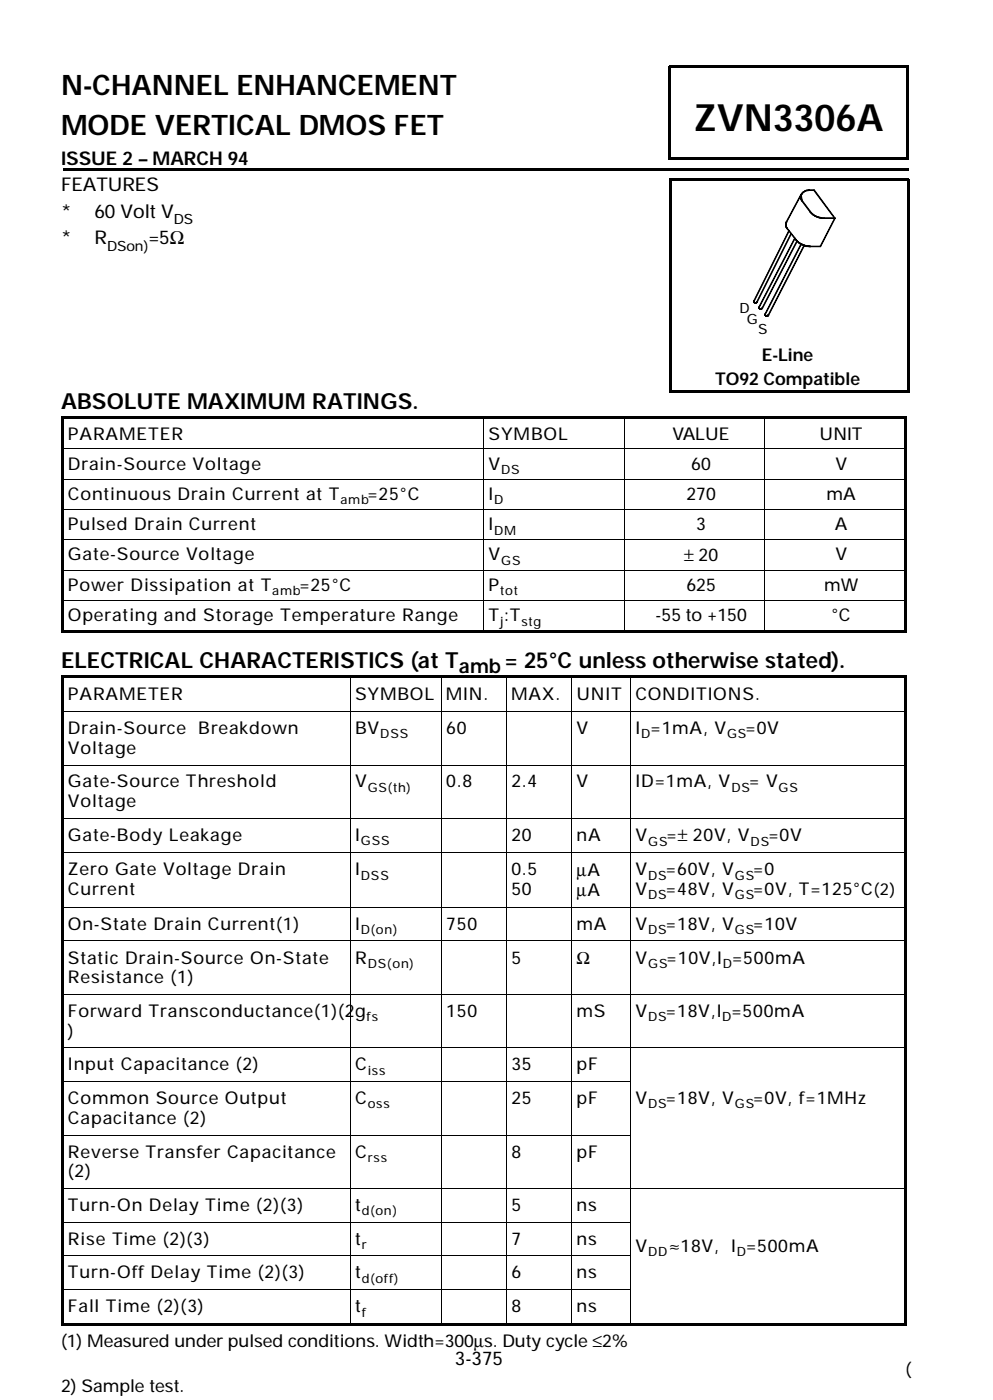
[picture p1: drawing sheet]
<svg xmlns="http://www.w3.org/2000/svg" width="149mm" height="210mm" viewBox="0 0 149 210" stroke-linecap="round" stroke-linejoin="round" font-family="sans-serif">
<g fill="none" stroke="#000" stroke-width=".15">
<path d="M9.5 67.3h126.1M9.5 71.8h126.1M9.5 76.3h126.1M72.5 62.8v31.7M93.6 62.8v31.7M114.6 62.8v31.7M9.5 80.9h126.1M9.5 85.5h126.1M9.5 90h126.1M9.5 106.7h126.1M9.5 114.7h126.1M52.5 101.6v96.8"/>
<path d="M66.2 101.6v96.8M76 101.6v96.8M85.7 101.6v96.8M94.6 101.6v96.8M9.5 122.7h126.1M9.5 127.8h126.1M9.5 136h126.1M9.5 141.1h126.1M9.5 149.1h126.1M9.5 157.1h126.1M9.5 162.1h85.1M9.5 170.2h85.1"/>
<path d="M9.5 178.2h126.1M9.5 183.2h85.1M9.5 188.3h85.1M9.5 193.3h85.1"/>
</g>
<g fill="none" stroke="#000" stroke-width=".32">
<path d="M100.2 10h36M100.4 9.9v14M136.1 9.9v14M100.2 23.8h36M100.3 26.9h36M100.5 26.8v32M136.2 26.8v32M100.3 58.7h36M9.2 62.6h126.7M9.3 62.5v32.4M135.8 62.5v32.4M9.2 94.7h126.7"/>
<path d="M9.2 101.4h126.7M9.3 101.3v97.4M135.8 101.3v97.4M9.2 198.6h126.7"/>
</g>
<path d="M9.6 25.4h126.7" fill="none" stroke="#000" stroke-width=".36"/>
<g fill="#000" stroke="#000" stroke-width=".15">
<path d="M117.8 33.5v.2z" fill-rule="evenodd"/>
<path d="M117.8 33.6v.1z" fill-rule="evenodd"/>
<path d="M117.8 33.7v.1z" fill-rule="evenodd"/>
<path d="M117.8 33.7l.1 .2h-.1z" fill-rule="evenodd"/>
<path d="M117.8 33.4l.1 .1h-.1z" fill-rule="evenodd"/>
<path d="M117.8 33.5h.1l-.1 .1z" fill-rule="evenodd"/>
<path d="M117.8 33.8h.1v.1z" fill-rule="evenodd"/>
<path d="M117.8 33.9l.1 .1z" fill-rule="evenodd"/>
<path d="M117.8 33.9l.1 .2z" fill-rule="evenodd"/>
<path d="M117.8 33.3h.1v.1z" fill-rule="evenodd"/>
<path d="M117.8 33.3l.1 .1-.1 .1z" fill-rule="evenodd"/>
<path d="M117.8 34l.2 .1h-.1z" fill-rule="evenodd"/>
<path d="M117.9 34l.1 .2z" fill-rule="evenodd"/>
<path d="M117.9 33.2h.1l-.1 .1h-.1z" fill-rule="evenodd"/>
<path d="M117.9 34.1l.1 .1z" fill-rule="evenodd"/>
<path d="M117.9 34.1l.1 .2z" fill-rule="evenodd"/>
<path d="M118.2 34.5l.1 .1-5.3 10.5z" fill-rule="evenodd"/>
<path d="M118.6 35v.1l-5.1 10.2z" fill-rule="evenodd"/>
<path d="M119.2 35.7l-5.4 10.4z" fill-rule="evenodd"/>
<path d="M118 34.2l1.4 1.8z" fill-rule="evenodd"/>
<path d="M119.3 35.9l.2 .2z" fill-rule="evenodd"/>
<path d="M119.4 36l.2 .2-.2-.1z" fill-rule="evenodd"/>
<path d="M119.4 36.1l.2 .1-5.4 10z" fill-rule="evenodd"/>
<path d="M119.5 36.1l.2 .2z" fill-rule="evenodd"/>
<path d="M119.6 36.3l.1-.1 .1 .2z" fill-rule="evenodd"/>
<path d="M119.7 36.3l.2 .2z" fill-rule="evenodd"/>
<path d="M119.8 36.4l.2 .2z" fill-rule="evenodd"/>
<path d="M120.1 36.5l.1 .1-.2 .2z" fill-rule="evenodd"/>
<path d="M120 29.4h.1v.2h-.1z" fill-rule="evenodd"/>
<path d="M120 36.5l.2 .1z" fill-rule="evenodd"/>
<path d="M120 29.7l.2 .2h-.2z" fill-rule="evenodd"/>
<path d="M120 29.5l.1 .2z" fill-rule="evenodd"/>
<path d="M120 29.3h.2l-.1 .2z" fill-rule="evenodd"/>
<path d="M120.1 29.1l.1 .1-.1 .1z" fill-rule="evenodd"/>
<path d="M120 36.7h.1l-5.4 10.4z" fill-rule="evenodd"/>
<path d="M120 29.1l.1 .1-2.2 4.1z" fill-rule="evenodd"/>
<path d="M120.1 36.5l.5 .3z" fill-rule="evenodd"/>
<path d="M120 29.1h.1l.2 1h-.1z" fill-rule="evenodd"/>
<path d="M120.1 29.8l.1 .2z" fill-rule="evenodd"/>
<path d="M120.2 29l.1 .1-.2 .1z" fill-rule="evenodd"/>
<path d="M120.1 36.6l.2 .1z" fill-rule="evenodd"/>
<path d="M120.1 29.9l.2 .2z" fill-rule="evenodd"/>
<path d="M120.3 28.9h.1l-.2 .2z" fill-rule="evenodd"/>
<path d="M120.2 36.6l.2 .2z" fill-rule="evenodd"/>
<path d="M120.2 29l.1-.1-.2 .4z" fill-rule="evenodd"/>
<path d="M120.3 28.9l.1-.1-.1 .2z" fill-rule="evenodd"/>
<path d="M120.4 28.8l.2-.1-.2 .2z" fill-rule="evenodd"/>
<path d="M120.4 36.7l.2 .1z" fill-rule="evenodd"/>
<path d="M120.5 36.9h1v.1l-1-.1z" fill-rule="evenodd"/>
<path d="M120.5 28.7l.2-.1-.1 .2z" fill-rule="evenodd"/>
<path d="M120.5 36.7l.3 .2z" fill-rule="evenodd"/>
<path d="M120.5 36.9h.1l-5.4 10.4z" fill-rule="evenodd"/>
<path d="M120.5 36.7l.1 .1-.1 .1z" fill-rule="evenodd"/>
<path d="M120.6 28.6h.3l-.2 .1z" fill-rule="evenodd"/>
<path d="M120.6 36.8h.3v.1z" fill-rule="evenodd"/>
<path d="M120.8 28.5h.2l-.2 .1z" fill-rule="evenodd"/>
<path d="M120.8 36.8l.2 .1z" fill-rule="evenodd"/>
<path d="M120.9 28.5h.3z" fill-rule="evenodd"/>
<path d="M121 36.9h.2h-.2z" fill-rule="evenodd"/>
<path d="M121.1 36.9h.2l.1 .1z" fill-rule="evenodd"/>
<path d="M121.1 28.5h.3l-.2 .1z" fill-rule="evenodd"/>
<path d="M121.3 36.9l.2 .1h-.2z" fill-rule="evenodd"/>
<path d="M121.3 28.5h.8h-.8z" fill-rule="evenodd"/>
<path d="M120.2 30.1l1.3 1.6z" fill-rule="evenodd"/>
<path d="M121.4 31.7l.2 .2z" fill-rule="evenodd"/>
<path d="M121.4 36.9h1.6l-1.6 .1z" fill-rule="evenodd"/>
<path d="M121.5 31.8l.2 .1-.1 .1z" fill-rule="evenodd"/>
<path d="M121.6 31.9l.2 .2-.2-.2z" fill-rule="evenodd"/>
<path d="M121.7 32l.2 .2z" fill-rule="evenodd"/>
<path d="M121.8 32.1l.2 .2-.2-.2z" fill-rule="evenodd"/>
<path d="M121.9 32.2l.2 .1z" fill-rule="evenodd"/>
<path d="M122 32.3l.3 .1z" fill-rule="evenodd"/>
<path d="M122.2 32.3l.2 .2z" fill-rule="evenodd"/>
<path d="M122.3 32.4l.3 .1h-.2z" fill-rule="evenodd"/>
<path d="M122.5 32.5l.2 .1z" fill-rule="evenodd"/>
<path d="M122.6 32.5l.2 .1z" fill-rule="evenodd"/>
<path d="M122.8 32.5l.2 .2h-.2z" fill-rule="evenodd"/>
<path d="M122.9 32.6l.3 .1h-.2z" fill-rule="evenodd"/>
<path d="M123.1 32.6l.2 .1z" fill-rule="evenodd"/>
<path d="M123.2 32.7h.3h-.3z" fill-rule="evenodd"/>
<path d="M123.4 32.7h.2h-.2z" fill-rule="evenodd"/>
<path d="M122 28.5l3.2 4.2z" fill-rule="evenodd"/>
<path d="M123.6 32.7h1.6h-1.6z" fill-rule="evenodd"/>
<path d="M125.1 32.7h.1l-2.2 4.3z" fill-rule="evenodd"/>
<path d="M113 45.1v.2z" fill-rule="evenodd"/>
<path d="M113 45.2v.1z" fill-rule="evenodd"/>
<path d="M113 45.2l.1 .1h-.1z" fill-rule="evenodd"/>
<path d="M113 45.1v.1z" fill-rule="evenodd"/>
<path d="M113 45.2l.1 .2z" fill-rule="evenodd"/>
<path d="M113 45.3h.1v.1z" fill-rule="evenodd"/>
<path d="M113 45.3l.2 .1z" fill-rule="evenodd"/>
<path d="M113.1 45.3l.1 .1z" fill-rule="evenodd"/>
<path d="M113.1 45.3h.1v.2z" fill-rule="evenodd"/>
<path d="M113.2 45.3l.1 .2-.1-.1z" fill-rule="evenodd"/>
<path d="M113.2 45.4h.2z" fill-rule="evenodd"/>
<path d="M113.2 45.4h.2z" fill-rule="evenodd"/>
<path d="M113.3 45.3l.1 .1-.1 .1z" fill-rule="evenodd"/>
<path d="M113.4 45.3l.1 .1h-.1z" fill-rule="evenodd"/>
<path d="M113.4 45.3h.1l-.1 .1z" fill-rule="evenodd"/>
<path d="M113.4 45.3l.1-.1v.2z" fill-rule="evenodd"/>
<path d="M113.8 46v.1z" fill-rule="evenodd"/>
<path d="M113.8 46v.2z" fill-rule="evenodd"/>
<path d="M113.8 46.1v.1z" fill-rule="evenodd"/>
<path d="M113.8 46.1v.1z" fill-rule="evenodd"/>
<path d="M113.8 46.2v-.1l.1 .2z" fill-rule="evenodd"/>
<path d="M113.8 46.2h.1v.1z" fill-rule="evenodd"/>
<path d="M113.8 46.2l.2 .1h-.1z" fill-rule="evenodd"/>
<path d="M113.8 46.3h.2z" fill-rule="evenodd"/>
<path d="M113.9 46.3h.1z" fill-rule="evenodd"/>
<path d="M114 46.3h.1z" fill-rule="evenodd"/>
<path d="M114 46.3h.1z" fill-rule="evenodd"/>
<path d="M114 46.3h.2z" fill-rule="evenodd"/>
<path d="M114.1 46.3h.1z" fill-rule="evenodd"/>
<path d="M114.1 46.3l.1-.1v.1h-.1z" fill-rule="evenodd"/>
<path d="M114.2 46.2h.1l-.1 .1z" fill-rule="evenodd"/>
<path d="M114.2 46.1l.1 .1-.1 .1z" fill-rule="evenodd"/>
<path d="M114.7 47.1l.1-.1v.1z" fill-rule="evenodd"/>
<path d="M114.7 47.1h.1l-.1 .1z" fill-rule="evenodd"/>
<path d="M114.7 47.1l.1 .1z" fill-rule="evenodd"/>
<path d="M114.7 47.1h.1l-.1 .1z" fill-rule="evenodd"/>
<path d="M114.7 47.1l.1 .1z" fill-rule="evenodd"/>
<path d="M114.7 47.1h.1l-.1 .2z" fill-rule="evenodd"/>
<path d="M114.7 47.1l.1 .2z" fill-rule="evenodd"/>
<path d="M114.7 47.2h.1l-.1 .1z" fill-rule="evenodd"/>
<path d="M114.7 47.2l.1 .1h-.1z" fill-rule="evenodd"/>
<path d="M114.7 47.2l.1 .1z" fill-rule="evenodd"/>
<path d="M114.7 47.2l.1 .1z" fill-rule="evenodd"/>
<path d="M114.7 47.3h.1h-.1z" fill-rule="evenodd"/>
<path d="M114.8 47.3v.1z" fill-rule="evenodd"/>
<path d="M114.8 47.3h.1l-.1 .1z" fill-rule="evenodd"/>
<path d="M114.8 47.3l.1 .1z" fill-rule="evenodd"/>
<path d="M114.8 47.3h.1v.1z" fill-rule="evenodd"/>
<path d="M114.8 47.3h.1v.1z" fill-rule="evenodd"/>
<path d="M114.9 47.3l.1 .1h-.2z" fill-rule="evenodd"/>
<path d="M114.9 47.3l.1 .1z" fill-rule="evenodd"/>
<path d="M114.9 47.3l.1 .1z" fill-rule="evenodd"/>
<path d="M114.9 47.3l.1 .1h-.1z" fill-rule="evenodd"/>
<path d="M114.9 47.3l.1 .1z" fill-rule="evenodd"/>
<path d="M115 47.3l.1 .1h-.1z" fill-rule="evenodd"/>
<path d="M115 47.3h.1v.1z" fill-rule="evenodd"/>
<path d="M115 47.3h.1v.1z" fill-rule="evenodd"/>
<path d="M115 47.3l.1 .1z" fill-rule="evenodd"/>
<path d="M115 47.3h.2l-.2 .1z" fill-rule="evenodd"/>
<path d="M115.1 47.3h.1l-.1 .1z" fill-rule="evenodd"/>
<path d="M115.1 47.3h.1z" fill-rule="evenodd"/>
<path d="M115.2 47.2v.1h-.1z" fill-rule="evenodd"/>
<path d="M115.1 47.2l.1 .1z" fill-rule="evenodd"/>
<path d="M115.2 47.2v.1h-.1z" fill-rule="evenodd"/>
</g>
<text font-size="5.6" x="104" y="19.6">ZVN3306A</text>
<g font-size="4.2">
<text x="9.2" y="14.3">N-CHANNEL ENHANCEMENT</text>
<text x="9.2" y="20.3">MODE VERTICAL DMOS FET</text>
</g>
<g font-size="3.3">
<text x="9.2" y="61.3">ABSOLUTE MAXIMUM RATINGS.</text>
<text x="9.2" y="100.1">ELECTRICAL CHARACTERISTICS (at T</text>
<text x="75.7" y="100.1">= 25°C unless otherwise stated).</text>
</g>
<text font-size="3" x="68.8" y="100.9">amb</text>
<g font-size="2.8">
<text x="9.2" y="24.8">ISSUE 2 – MARCH 94</text>
<text x="9.2" y="28.7">FEATURES</text>
<text x="9.2" y="32.6">*</text>
<text x="14.2" y="32.6">60 Volt V</text>
<text x="9.2" y="36.6">*</text>
<text x="14.2" y="36.6">R</text>
<text x="22.2" y="36.6">=5Ω</text>
<text x="68.2" y="204.6">3-375</text>
</g>
<g font-size="2.6">
<text x="107.2" y="57.7">TO92 Compatible</text>
<text x="114.2" y="54.2">E-Line</text>
<text x="10.2" y="65.9">PARAMETER</text>
<text x="73.3" y="65.9">SYMBOL</text>
<text x="100.8" y="65.9">VALUE</text>
<text x="122.9" y="65.9">UNIT</text>
<text x="10.2" y="70.4">Drain-Source Voltage</text>
<text x="73.2" y="70.4">V</text>
<text x="103.6" y="70.4">60</text>
<text x="125.2" y="70.4">V</text>
<text x="10.2" y="74.9">Continuous Drain Current at T</text>
<text x="55.1" y="74.9">=25°C</text>
<text x="73.2" y="74.9">I</text>
<text x="102.9" y="74.9">270</text>
<text x="123.9" y="74.9">mA</text>
<text x="10.2" y="79.5">Pulsed Drain Current</text>
<text x="10.2" y="84">Gate-Source Voltage</text>
<text x="73.2" y="84">V</text>
<text x="73.3" y="79.5">I</text>
<text x="104.4" y="79.5">3</text>
<text x="125.2" y="79.5">A</text>
<text x="125.2" y="84">V</text>
<text x="10.2" y="88.6">Power Dissipation at T</text>
<text x="44.9" y="88.6">=25°C</text>
<text x="73.2" y="88.6">P</text>
<text x="102.6" y="84.1">± 20</text>
<text x="102.9" y="88.6">625</text>
<text x="123.6" y="88.6">mW</text>
<text x="10.2" y="93.1">Operating and Storage Temperature Range</text>
<text x="73.3" y="93.1">T :T</text>
<text x="98.3" y="93.1">-55 to +150</text>
<text x="124.7" y="93.1">°C</text>
<text x="10.2" y="105">PARAMETER</text>
<text x="53.2" y="105">SYMBOL MIN.</text>
<text x="76.6" y="105">MAX.</text>
<text x="86.4" y="105">UNIT CONDITIONS.</text>
<text x="10.2" y="110">Drain-Source Breakdown</text>
<text x="10.2" y="113">Voltage</text>
<text x="53.2" y="110">BV</text>
<text x="66.9" y="110">60</text>
<text x="86.4" y="110">V</text>
<text x="95.3" y="110">I =1mA, V</text>
<text x="111.8" y="110">=0V</text>
<text x="10.2" y="118.1">Gate-Source Threshold</text>
<text x="53.2" y="118.1">V</text>
<text x="66.9" y="118.1">0.8</text>
<text x="76.7" y="118.1">2.4</text>
<text x="86.4" y="118.1">V</text>
<text x="95.3" y="118.1">ID=1mA, V</text>
<text x="112.3" y="118.1">= V</text>
<text x="10.2" y="121">Voltage</text>
<text x="10.2" y="126.1">Gate-Body Leakage</text>
<text x="10.2" y="131.2">Zero Gate Voltage Drain</text>
<text x="53.2" y="131.2">I</text>
<text x="53.3" y="126.1">I</text>
<text x="76.7" y="126.1">20</text>
<text x="76.7" y="131.2">0.5</text>
<text x="86.4" y="126.1">nA</text>
<text x="86.4" y="131.3">µA</text>
<text x="95.3" y="126.1">V</text>
<text x="95.3" y="131.2">V</text>
<text x="99.8" y="131.2">=60V, V</text>
<text x="99.9" y="126.1">=± 20V, V</text>
<text x="112.9" y="131.2">=0</text>
<text x="115.2" y="126.1">=0V</text>
<text x="10.2" y="134.1">Current</text>
<text x="76.7" y="134.1">50</text>
<text x="86.4" y="134.3">µA</text>
<text x="95.3" y="134.1">V</text>
<text x="99.8" y="134.1">=48V, V</text>
<text x="112.9" y="134.1">=0V, T=125°C(2)</text>
<text x="10.2" y="139.4">On-State Drain Current(1)</text>
<text x="53.3" y="139.4">I</text>
<text x="66.9" y="139.4">750</text>
<text x="86.4" y="139.4">mA</text>
<text x="95.3" y="139.4">V</text>
<text x="99.8" y="139.4">=18V, V</text>
<text x="112.9" y="139.4">=10V</text>
<text x="10.2" y="144.5">Static Drain-Source On-State</text>
<text x="10.2" y="147.4">Resistance (1)</text>
<text x="53.2" y="144.5">R</text>
<text x="76.7" y="144.5">5</text>
<text x="86.4" y="144.5">Ω</text>
<text x="95.3" y="144.5">V</text>
<text x="99.9" y="144.5">=10V,I =500mA</text>
<text x="10.2" y="152.5">Forward Transconductance(1)(2g</text>
<text x="10.2" y="155.4">)</text>
<text x="66.9" y="152.5">150</text>
<text x="86.4" y="152.5">mS</text>
<text x="95.3" y="152.5">V</text>
<text x="99.8" y="152.5">=18V,I =500mA</text>
<text x="10.2" y="160.5">Input Capacitance (2)</text>
<text x="53.2" y="160.5">C</text>
<text x="76.7" y="160.5">35</text>
<text x="86.4" y="160.5">pF</text>
<text x="10.2" y="165.5">Common Source Output</text>
<text x="53.2" y="165.5">C</text>
<text x="76.7" y="165.5">25</text>
<text x="86.4" y="165.5">pF</text>
<text x="95.3" y="165.5">V</text>
<text x="99.8" y="165.5">=18V, V</text>
<text x="112.9" y="165.5">=0V, f=1MHz</text>
<text x="10.2" y="168.5">Capacitance (2)</text>
<text x="10.2" y="173.5">Reverse Transfer Capacitance</text>
<text x="53.2" y="173.5">C</text>
<text x="76.7" y="173.5">8</text>
<text x="86.4" y="173.5">pF</text>
<text x="10.2" y="176.5">(2)</text>
<text x="10.2" y="181.5">Turn-On Delay Time (2)(3)</text>
<text x="53.3" y="181.5">t</text>
<text x="76.7" y="181.5">5</text>
<text x="86.4" y="181.5">ns</text>
<text x="10.2" y="191.7">Turn-Off Delay Time (2)(3)</text>
<text x="10.2" y="186.6">Rise Time (2)(3)</text>
<text x="53.3" y="191.7">t</text>
<text x="53.3" y="186.6">t</text>
<text x="76.7" y="186.6">7</text>
<text x="76.7" y="191.7">6</text>
<text x="86.4" y="186.6">ns</text>
<text x="86.4" y="191.7">ns</text>
<text x="95.3" y="187.7">V</text>
<text x="100.4" y="187.7">≈18V, I =500mA</text>
<text x="10.2" y="196.7">Fall Time (2)(3)</text>
<text x="53.2" y="196.7">t</text>
<text x="76.7" y="196.7">8</text>
<text x="86.4" y="196.7">ns</text>
<text x="9.2" y="201.9">(1) Measured under pulsed conditions. Width=300µs. Duty cycle≤2%</text>
<text x="9.2" y="208.6">2) Sample test.</text>
<text x="135.8" y="206.1">(</text>
</g>
<g font-size="2.1">
<text x="26" y="33.6">DS</text>
<text x="16" y="37.6">DSon)</text>
<text x="110.8" y="47">D</text>
<text x="112" y="48.6">G</text>
<text x="113.7" y="50.1">S</text>
</g>
<g font-size="1.9">
<text x="75.1" y="71.1">DS</text>
<text x="51" y="75.6">amb</text>
<text x="74.1" y="75.6">D</text>
<text x="74.1" y="80.1">DM</text>
<text x="40.8" y="89.3">amb</text>
<text x="75" y="89.3">tot</text>
<text x="75.1" y="84.7">GS</text>
<text x="75" y="93.8">j</text>
<text x="78.2" y="93.8">stg</text>
<text x="57" y="110.7">DSS</text>
<text x="96.1" y="110.7">D</text>
<text x="109" y="110.7">GS</text>
<text x="55.1" y="118.7">GS(th)</text>
<text x="109.6" y="118.7">DS</text>
<text x="116.7" y="118.7">GS</text>
<text x="54.1" y="126.7">GSS</text>
<text x="54.1" y="131.9">DSS</text>
<text x="97.2" y="126.8">GS</text>
<text x="97.2" y="131.9">DS</text>
<text x="110.2" y="131.9">GS</text>
<text x="112.5" y="126.8">DS</text>
<text x="97.2" y="134.8">DS</text>
<text x="110.2" y="134.8">GS</text>
<text x="54.1" y="140.1">D(on)</text>
<text x="97.2" y="140.1">DS</text>
<text x="110.2" y="140.1">GS</text>
<text x="55.1" y="145.1">DS(on)</text>
<text x="97.2" y="145.1">GS</text>
<text x="108.4" y="145.1">D</text>
<text x="55" y="153.1">fs</text>
<text x="97.2" y="153.1">DS</text>
<text x="108.3" y="153.1">D</text>
<text x="55.1" y="161.1">iss</text>
<text x="55.1" y="166.2">oss</text>
<text x="97.2" y="166.2">DS</text>
<text x="110.2" y="166.2">GS</text>
<text x="55.1" y="174.2">rss</text>
<text x="54.2" y="182.2">d(on)</text>
<text x="54.2" y="187.3">r</text>
<text x="97.2" y="188.3">DD</text>
<text x="110.4" y="188.3">D</text>
<text x="54.2" y="192.3">d(off)</text>
<text x="54.2" y="197.4">f</text>
</g>
</svg>
